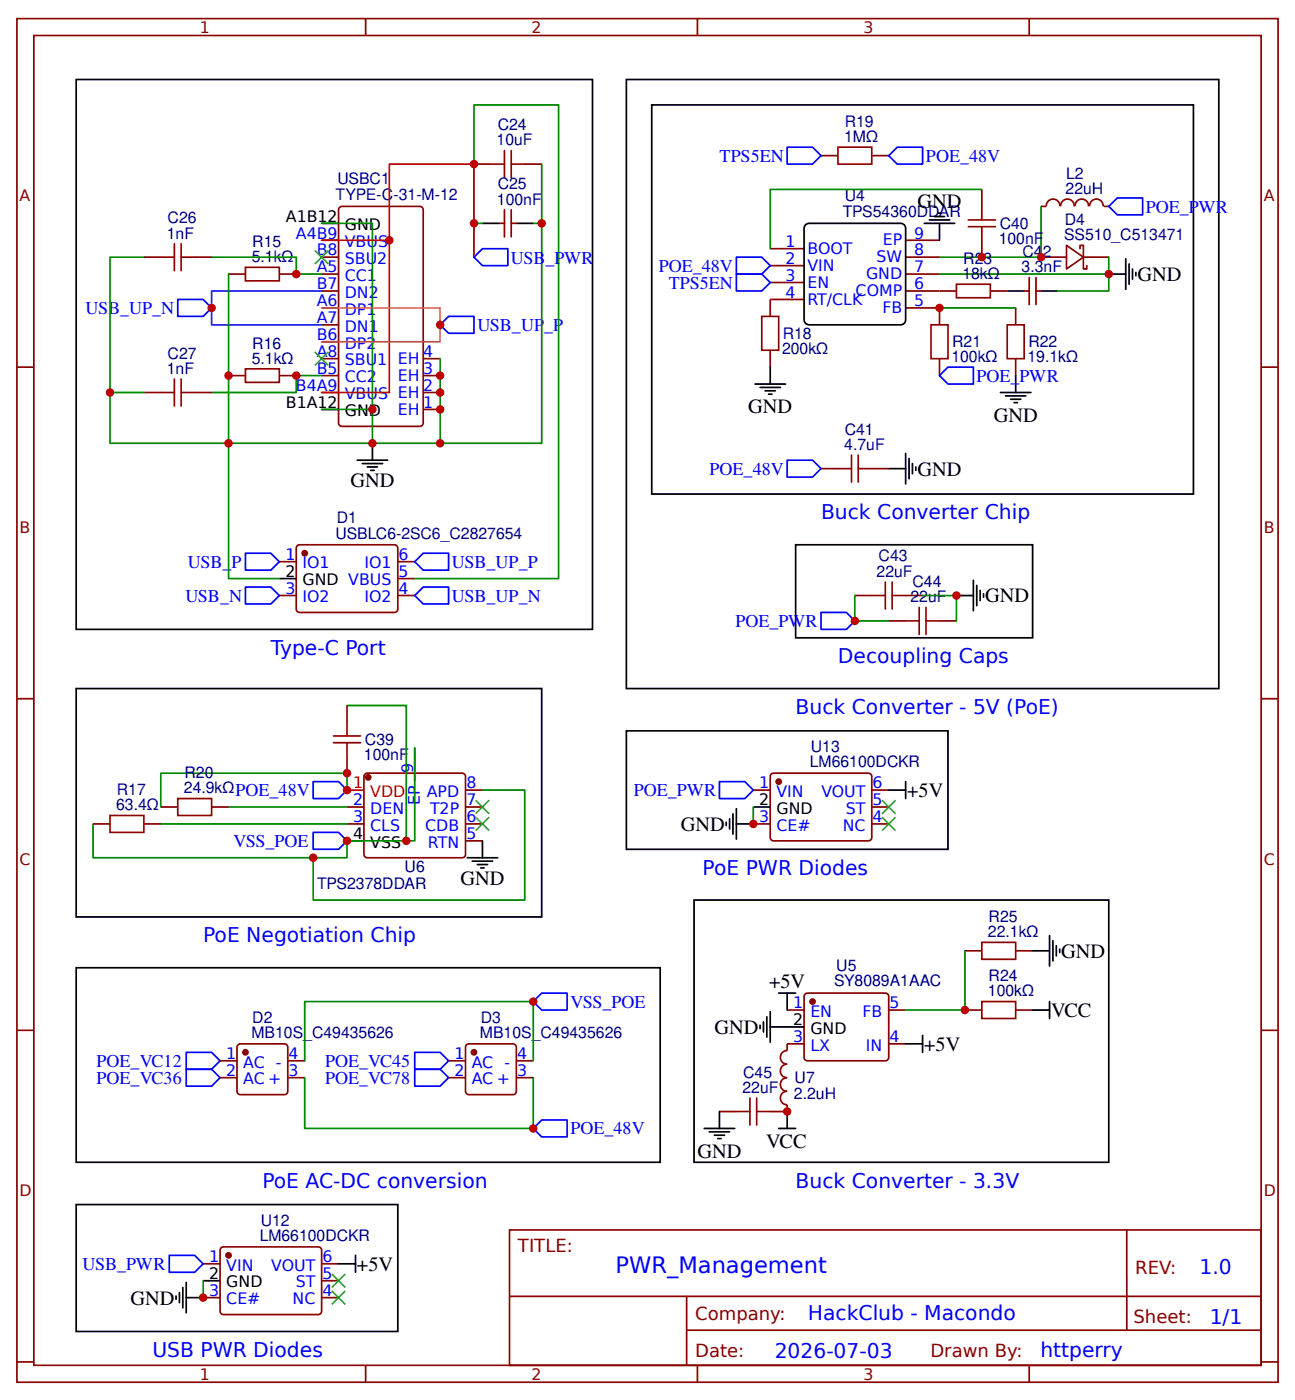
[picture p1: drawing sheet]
<svg xmlns="http://www.w3.org/2000/svg" width="202mm" height="219mm" viewBox="0 0 202 219" stroke-linecap="round" stroke-linejoin="round" font-family="sans-serif">
<g fill="none" stroke="#800" stroke-width=".26">
<path d="M2.6 2.9h197.2v213.3h-197.2zM5.3 5.6h191.8v207.9h-191.8zM57.1 2.9v2.7M109 2.9v2.7M160.9 2.9v2.7M50.3 37.6h2.6M53 32.5l.4-.2h12.2l.5 .2v33.6l-.2 .5-12.5 .1-.4-.3zM74.1 25.7h2.6M78.1 34.9h.7M78.8 32.8v4.2M79.9 32.8v4.2M79.9 34.9h.8"/>
<path d="M82 25.7h2.7M120.4 38.9h5.3M128.3 24.3h2.7M136.3 24.3h2.6M141.6 37.6h5.2M153.5 29.6v2.7M153.5 37.6v2.6M165.7 32.3a1.06 1.06 0 0 0-1.1-1.2 1.06 1.06 0 0 0-1.1 1.2h-.8M165.8 32.3a1.06 1.06 0 0 1 1-1.2 1.06 1.06 0 0 1 1.1 1.2M166.7 38.4l2.6 1.8-2.6 1.9zM168 32.3a1.06 1.06 0 0 1 1.1-1.2 1.06 1.06 0 0 1 1 1.2M168.8 38.9v-.5h.5v3.7h.6v-.6"/>
<path d="M170.3 32.3a1.06 1.06 0 0 1 1.1-1.2 1.06 1.06 0 0 1 1 1.2M172.5 32.3h.8M2.6 57.4h2.7M22.5 40.2h2.6M30.4 40.2h2.7M35.7 42.9h2.7M35.7 58.7h2.7M43.7 42.9h2.6M43.7 58.7h2.6M50.3 40.2h2.6M50.3 42.9h2.6M50.3 45.5h2.6"/>
<path d="M50.3 48.2h2.6M50.3 50.8h2.6M50.3 53.4h2.6M50.3 56.1h2.6M50.3 58.7h2.6M66.1 56.1h2.7M66.1 58.7h2.7M120.4 41.5h5.3M120.4 44.2h5.3M120.4 54.8v2.6M125.7 46.8h-5.3v2.7M141.6 40.2h5.2"/>
<path d="M141.6 42.9h5.2M141.6 45.5h7.9M141.6 48.2h5.2v2.6M146.8 56.1v2.6M154.8 45.5h2.6M158.7 48.2v2.6M158.7 56.1v2.6M160.1 45.5h.8M160.9 43.4v4.2M161.9 45.5h.8M161.9 43.4v4.2M162.7 40.2h4"/>
<path d="M169.3 40.2h4M197.1 57.4h2.7M22.5 61.4h2.6M30.4 61.4h2.7M50.3 61.4h2.6M66.1 61.4h2.7M66.1 64h2.7M128.3 73.3h2.7M136.3 73.3h2.6M43.7 87.8h2.6M43.7 93.1h2.6M46.4 85.5l.4-.3 15.1 .1 .3 .4-.1 9.8-.5 .3-15-.1-.3-.5z"/>
<path d="M62.2 87.8h2.6M62.2 93.1h2.6M62.2 90.5h2.6M133.6 93.1h2.7M138.9 97.1h2.7M141.6 93.1h2.6M146.8 97.1h2.7M2.6 109.3h2.7M54.2 110.3v2.7M54.2 118.3v2.6M64.8 116.9v5.3M197.1 109.3h2.7"/>
<path d="M14.6 128.9h2.6M22.5 128.9h2.6M25.1 126.2h2.7M33.1 126.2h2.6M54.2 126.2h2.7M54.2 128.9h2.7M57 121.2l.4-.3 15.1 .1 .3 .4-.1 12.5-.5 .2h-15.1l-.2-.5zM72.8 126.2h2.6M72.8 128.9h2.6M72.8 131.5h2.6M72.8 123.6h2.6M117.7 128.9h2.7"/>
<path d="M117.7 123.6h2.7M120.5 121.2l.4-.3 15.1 .1 .3 .4-.1 9.8-.5 .3-15.1-.1-.2-.4zM136.3 126.2h2.6M136.3 128.9h2.6M136.3 123.6h2.6M123 158h2.7M125.7 155.6l.5-.3 12.4 .1 .3 .4-.1 9.8-.4 .3-12.5-.1-.2-.4zM138.9 158h2.7M150.8 158h2.7M150.8 148.7h2.7M158.7 158h2.7M158.7 148.7h2.7"/>
<path d="M2.6 161.1h2.7M34.4 165.9h2.6M34.4 168.5h2.6M37.3 163.3l7.1-.1 .5 .3 .1 7.2-.3 .4-7.1 .1-.5-.3-.1-7.1zM45 165.9h2.6M45 168.5h2.6M70.1 165.9h2.7M70.1 168.5h2.7M73 163.3l7.2-.1 .4 .3 .1 7.2-.3 .4-7.1 .1-.5-.3v-7.1zM80.7 165.9h2.6M80.7 168.5h2.6M112.4 173.8h2.7"/>
<path d="M123 172.8v1h-2.6M123 170.7a1.06 1.06 0 0 0-1 1 1.06 1.06 0 0 0 1 1.1M123 168.5a1.06 1.06 0 0 0-1 1.1 1.06 1.06 0 0 0 1 1.1M123 166.4a1.06 1.06 0 0 0-1 1.1 1.06 1.06 0 0 0 1 1M125.7 163.2h-2.7v1.1a1.06 1.06 0 0 0-1 1.1 1.06 1.06 0 0 0 1 1M138.9 163.2h2.7M197.1 161.1h2.7M31.7 197.6h2.7M34.7 195.1h15.3l.3 .4-.1 9.8-.5 .3-15-.1-.3-.4v-9.6zM50.3 197.6h2.6M79.6 192.4h117.5v21.1h-117.5zM176.1 192.4v15.6"/>
<path d="M2.6 213h2.7M31.7 202.9h2.7M50.3 202.9h2.6M50.3 200.3h2.6M57.1 213.5v2.7M79.7 202.7h117.3M107.3 208h89.7M107.3 202.7v10.6M109 213.5v2.7M160.9 213.5v2.7M197.1 213h2.7"/>
</g>
<g fill="none" stroke="#000" stroke-width=".26">
<path d="M11.9 12.4h80.7v86h-80.7zM97.9 12.4h92.6v95.3h-92.6zM101.9 16.4h84.6v60.9h-84.6zM50.3 34.9h2.6M75.4 34.9h2.7M80.7 34.9h2.6M125.9 35.2l.6-.3h14.3a.79 .79 0 0 1 .8 .8v14.3a.79 .79 0 0 1-.8 .8h-14.3a.79 .79 0 0 1-.8-.8v-14.3zM144.5 34.9h4.7M145.3 34.4h3.1M146 33.9h1.6M146.6 33.3h.5M146.8 34.9v2.7"/>
<path d="M120.4 57.4v2.7M157.4 45.5h2.7M158.7 58.7v2.7M162.7 45.5h2.7M173.3 42.9h2.6M175.9 40.5v4.7M176.5 41.3v3.1M177 42.1v1.6M177.5 42.6v.5M50.3 64h2.6M55.8 72h4.8M56.6 72.5h3.2"/>
<path d="M57.4 73h1.6M57.9 73.6h.6M58.2 69.3v2.7M118 60.1h4.8M118.8 60.6h3.2M119.6 61.1h1.6M120.1 61.6h.5M138.9 73.3h2.7M141.6 70.9v4.8M142.1 71.7v3.2M142.6 72.5v1.6M143.1 73v.6"/>
<path d="M156.4 61.4h4.7M157.2 61.9h3.1M158 62.4h1.5M158.5 63h.5M43.7 90.5h2.6M124.4 85.2h37v14.5h-37zM149.5 93.1h2.6M152.1 90.8v4.7M152.7 91.5v3.2M153.2 92.3v1.6M153.7 92.9v.5M11.9 107.7h72.8v35.7h-72.8z"/>
<path d="M97.9 114.3h50.3v18.5h-50.3zM54.2 131.5h2.7M73 134.1h4.8M73.8 134.7h3.2M74.6 135.2h1.6M75.1 135.7h.6M75.4 131.5v2.6M113.5 128.6v.5M114 128.1v1.5M114.6 127.3v3.1M115.1 128.9h2.6M115.1 126.5v4.7"/>
<path d="M117.7 126.2h2.7M138.9 123.6h2.7M141.6 122.2v2.7M11.9 151.3h91.3v30.5h-91.3zM108.5 140.8h64.8v41h-64.8zM119.3 159.8v1.6M119.9 159v3.2M120.4 158.2v4.8M121.7 155.3h2.7M123 155.3v2.7M161.4 148.7h2.6M161.4 158h2.6"/>
<path d="M164 146.3v4.8M164 156.6v2.7M164.6 147.1v3.2M165.1 147.9v1.6M165.6 148.4v.6M110.1 176.5h4.7M110.9 177h3.1M111.7 177.5h1.5M112.2 178.1h.5M112.4 173.8v2.7M118.8 160.3v.6M120.4 160.6h5.3"/>
<path d="M121.7 176.5h2.7M123 173.8v2.7M141.6 163.2h2.6M144.2 161.9v2.7M11.9 188.4h50.3v19.8h-50.3zM52.9 197.6h2.7M55.6 196.3v2.7M27.5 202.7v.5M28 202.1v1.6M28.6 201.3v3.2M29.1 202.9h2.6M29.1 200.6v4.7"/>
<path d="M31.7 200.3h2.7"/>
</g>
<g fill="none" stroke="#080" stroke-width=".26">
<path d="M50.3 34.9h7.9v29.1h-7.9M74.1 25.7v-9.3h13.2v74.1h-22.5M74.1 34.9h1.3M83.3 34.9h1.4M84.7 25.7v43.6h-15.9M153.5 29.6h-33.1v9.3M162.7 32.3v7.9h-15.9M22.5 40.2h-5.3v21.2h5.3M33.1 40.2h13.2v2.7h4M35.7 42.9v26.4h22.5M50.3 58.7h-4v2.7h-13.2M68.8 56.1v13.2h-10.6v-5.3"/>
<path d="M146.8 48.2h11.9M173.3 40.2v2.7h-26.5M173.3 42.9v2.6h-7.9M17.2 61.4v7.9h18.5v21.2h8M133.6 93.1v4h5.3M144.2 93.1h5.3v4M54.2 110.3h9.3v21.2h-9.3v2.6h-39.6v-5.2M64.8 116.9v14.6h-1.3M25.1 128.9h29.1M35.7 126.2h18.5M54.2 123.6v-2.7h-29.1v5.3M75.4 123.6h6.6v17.2h-33.1v-6.7"/>
<path d="M117.7 126.2v2.7M150.8 148.7v9.3h-9.2M47.6 165.9v-9.3h35.7v9.3M47.6 168.5v8h35.7v-8M31.7 200.3v2.6"/>
</g>
<path d="M50.3 37.6h10.6v23.8h-10.6M60.9 37.6v-11.9h13.2v14.5M54.2 123.6h2.7" fill="none" stroke="#f00" stroke-width=".26"/>
<g fill="none" stroke="#a00000" stroke-width=".26">
<path d="M27.3 38.1v4.2M28.3 38.1v4.2M76.7 25.7h2.1M78.8 23.5v4.3M79.9 25.7h2.1M79.9 23.5v4.3M131 23h5.3v2.7h-5.3zM151.3 35.5h4.3M151.3 34.4h4.3M153.5 32.3v2.1M153.5 35.5v2.1M25.1 40.2h2.2"/>
<path d="M27.3 59.3v4.2M28.3 40.2h2.1M28.3 59.3v4.2M38.4 41.8h5.3v2.1h-5.3zM38.4 57.7h5.3v2.1h-5.3zM119.1 49.5h2.6v5.3h-2.6zM145.5 50.8h2.7v5.3h-2.7zM149.5 44.4h5.3v2.2h-5.3zM157.4 50.8h2.7v5.3h-2.7zM25.1 61.4h2.2M28.3 61.4h2.1M131 73.3h2.1"/>
<path d="M133.1 71.2v4.2M134.1 73.3h2.2M134.1 71.2v4.2M136.3 93.1h2.1M138.4 91v4.2M139.4 93.1h2.2M139.4 91v4.2M141.6 97.1h2.1M143.7 95v4.2M144.7 97.1h2.1M144.7 95v4.2M52.1 116.2h4.3"/>
<path d="M52.1 115.1h4.3M54.2 113v2.1M54.2 116.2v2.1M17.2 127.5h5.3v2.7h-5.3zM27.8 124.9h5.3v2.6h-5.3zM153.5 156.6h5.2v2.7h-5.2zM153.5 147.4h5.2v2.6h-5.2zM115.1 173.8h2.1M117.2 171.7v4.2M118.3 173.8h2.1M118.3 171.7v4.2"/>
</g>
<path d="M50.3 48.2h18.5v5.2h-18.5" fill="none" stroke="#f90" stroke-width=".26"/>
<path d="M50.3 45.5h-17.2v5.3h17.2" fill="none" stroke="#03c" stroke-width=".26"/>
<g fill="none" stroke="#00f" stroke-width=".26">
<path d="M123 23h4l1.3 1.3-1.3 1.4h-4zM140.2 23h4v2.7h-4l-1.3-1.4zM174.6 31h4v2.6h-4l-1.3-1.3zM27.8 46.8h3.9l1.4 1.4-1.4 1.3h-3.9zM68.8 50.8l1.3-1.3h4v2.6h-4zM74.1 40.2l1.3-1.3h4v2.6h-4zM115.1 40.2h4l1.3 1.3-1.3 1.4h-4zM115.1 42.9h4l1.3 1.3-1.3 1.3h-4zM148.2 57.4h3.9v2.7h-3.9l-1.4-1.4zM123 72h4l1.3 1.3-1.3 1.3h-4zM38.4 86.5h3.9l1.4 1.3-1.4 1.4h-3.9zM38.4 91.8h3.9l1.4 1.3-1.4 1.4h-3.9z"/>
<path d="M64.8 87.8l1.3-1.3h4v2.7h-4zM64.8 93.1l1.3-1.3h4v2.7h-4zM128.3 95.8h4l1.3 1.3-1.3 1.3h-4zM48.9 122.2h4l1.3 1.4-1.3 1.3h-4zM48.9 130.2h4l1.3 1.3-1.3 1.3h-4zM112.4 122.2h4l1.3 1.4-1.3 1.3h-4zM84.7 155.3h3.9v2.7h-3.9l-1.4-1.4zM29.1 167.2h4l1.3 1.3-1.3 1.4h-4zM29.1 164.6h4l1.3 1.3-1.3 1.3h-4zM64.8 164.6h4l1.3 1.3-1.3 1.3h-4zM64.8 167.2h4l1.3 1.3-1.3 1.4h-4zM83.3 176.5l1.4-1.3h3.9v2.6h-3.9z"/>
<path d="M26.5 196.3h3.9l1.3 1.3-1.3 1.4h-3.9z"/>
</g>
<g fill="#000" stroke="#3c3" stroke-width=".26">
<path d="M49.2 39.2l2.1 2.1zM51.3 39.2l-2.1 2.1z"/>
<path d="M49.2 55l2.1 2.1zM51.3 55l-2.1 2.1z"/>
<path d="M74.3 125.1l2.2 2.2zM76.5 125.1l-2.2 2.2z"/>
<path d="M74.3 127.8l2.2 2.1zM76.5 127.8l-2.2 2.1z"/>
<path d="M137.8 125.1l2.2 2.2zM140 125.1l-2.2 2.2z"/>
<path d="M137.8 127.8l2.2 2.1zM140 127.8l-2.2 2.1z"/>
<path d="M51.9 199.2l2.1 2.1zM51.9 201.3l2.1-2.1z"/>
<path d="M51.9 201.9l2.1 2.1zM54 201.9l-2.1 2.1z"/>
</g>
<g fill="#800" stroke="#800" stroke-width=".26">
<circle cx="47.6" cy="86.5" r=".4"/>
<circle cx="127" cy="156.6" r=".4"/>
<circle cx="57.5" cy="121.6" r=".4"/>
<circle cx="38.4" cy="164.6" r=".4"/>
<circle cx="74.1" cy="164.6" r=".4"/>
<circle cx="35.7" cy="196.3" r=".4"/>
<circle cx="121.7" cy="122.2" r=".4"/>
</g>
<g fill="#c00">
<circle cx="68.8" cy="58.7" r=".66"/>
<circle cx="68.8" cy="61.4" r=".66"/>
<circle cx="58.2" cy="64" r=".66"/>
<circle cx="68.8" cy="64" r=".66"/>
<circle cx="58.2" cy="69.3" r=".66"/>
<circle cx="60.9" cy="37.6" r=".66"/>
<circle cx="68.8" cy="50.8" r=".66"/>
<circle cx="33.1" cy="48.2" r=".66"/>
<circle cx="74.1" cy="25.7" r=".66"/>
<circle cx="74.1" cy="34.9" r=".66"/>
<circle cx="68.8" cy="69.3" r=".66"/>
<circle cx="84.7" cy="34.9" r=".66"/>
<circle cx="35.7" cy="58.7" r=".66"/>
<circle cx="17.2" cy="61.4" r=".66"/>
<circle cx="35.7" cy="69.3" r=".66"/>
<circle cx="46.3" cy="42.9" r=".66"/>
<circle cx="46.3" cy="58.7" r=".66"/>
<circle cx="83.3" cy="156.6" r=".66"/>
<circle cx="83.3" cy="176.5" r=".66"/>
<circle cx="54.2" cy="123.6" r=".66"/>
<circle cx="54.2" cy="131.5" r=".66"/>
<circle cx="63.5" cy="131.5" r=".66"/>
<circle cx="54.2" cy="120.9" r=".66"/>
<circle cx="48.9" cy="134.1" r=".66"/>
<circle cx="173.3" cy="42.9" r=".66"/>
<circle cx="162.7" cy="40.2" r=".66"/>
<circle cx="153.5" cy="40.2" r=".66"/>
<circle cx="146.8" cy="48.2" r=".66"/>
<circle cx="149.5" cy="93.1" r=".66"/>
<circle cx="150.8" cy="158" r=".66"/>
<circle cx="123" cy="173.8" r=".66"/>
<circle cx="133.6" cy="97.1" r=".66"/>
<circle cx="31.8" cy="202.9" r=".66"/>
<circle cx="117.7" cy="128.9" r=".66"/>
</g>
<text font-size="3.5" fill="#00f" x="96.2" y="199.1">PWR_Management</text>
<g font-size="3.2">
<text x="143.4" y="32.5">GND</text>
<text x="177.8" y="43.9">GND</text>
<text x="116.9" y="64.7">GND</text>
<text x="155.3" y="65.9">GND</text>
<text x="54.8" y="76.2">GND</text>
<text x="143.4" y="74.4">GND</text>
<text x="154" y="94.2">GND</text>
<text x="141.8" y="124.6">+5V</text>
<text x="106.4" y="129.9">GND</text>
<text x="72" y="138.4">GND</text>
<text x="165.9" y="149.8">GND</text>
<text x="120.2" y="154.5">+5V</text>
<text x="111.7" y="161.7">GND</text>
<text x="164.3" y="159">VCC</text>
<text x="144.4" y="164.3">+5V</text>
<text x="119.8" y="179.5">VCC</text>
<text x="109" y="181.1">GND</text>
<text x="55.8" y="198.7">+5V</text>
<text x="20.4" y="204">GND</text>
</g>
<g font-size="3.2" fill="#00f">
<text x="128.3" y="81.2">Buck Converter Chip</text>
<text x="42.3" y="102.4">Type-C Port</text>
<text x="131" y="103.7">Decoupling Caps</text>
<text x="124.4" y="111.7">Buck Converter - 5V (PoE)</text>
<text x="109.8" y="136.8">PoE PWR Diodes</text>
<text x="31.7" y="147.4">PoE Negotiation Chip</text>
<text x="41" y="185.7">PoE AC-DC conversion</text>
<text x="124.4" y="185.7">Buck Converter - 3.3V</text>
<text x="187.5" y="199.3">1.0</text>
<text x="126.3" y="206.5">HackClub - Macondo</text>
<text x="189.1" y="207">1/1</text>
<text x="23.8" y="212.2">USB PWR Diodes</text>
<text x="121.1" y="212.3">2026-07-03</text>
<text x="162.6" y="212.3">httperry</text>
</g>
<g font-size="2.8" fill="#00f">
<text x="112.5" y="25.3">TPS5EN</text>
<text x="144.7" y="25.3">POE_48V</text>
<text x="179.1" y="33.2">POE_PWR</text>
<text x="79.9" y="41.2">USB_PWR</text>
<text x="103" y="42.5">POE_48V</text>
<text x="104.5" y="45.1">TPS5EN</text>
<text x="13.4" y="49.1">USB_UP_N</text>
<text x="74.6" y="51.7">USB_UP_P</text>
<text x="152.6" y="59.7">POE_PWR</text>
<text x="110.9" y="74.3">POE_48V</text>
<text x="29.4" y="88.8">USB_P</text>
<text x="70.6" y="88.8">USB_UP_P</text>
<text x="29" y="94.1">USB_N</text>
<text x="70.6" y="94.1">USB_UP_N</text>
<text x="114.9" y="98">POE_PWR</text>
<text x="36.8" y="124.5">POE_48V</text>
<text x="99.1" y="124.5">POE_PWR</text>
<text x="36.5" y="132.5">VSS_POE</text>
<text x="89.2" y="157.6">VSS_POE</text>
<text x="15.1" y="166.9">POE_VC12</text>
<text x="50.8" y="166.9">POE_VC45</text>
<text x="15.1" y="169.6">POE_VC36</text>
<text x="50.8" y="169.6">POE_VC78</text>
<text x="89.2" y="177.4">POE_48V</text>
<text x="12.9" y="198.6">USB_PWR</text>
</g>
<g font-size="2.8" fill="#800">
<text x="81" y="195.8">TITLE:</text>
<text x="177.4" y="199.3">REV:</text>
<text x="108.6" y="206.4">Company:</text>
<text x="177.2" y="206.9">Sheet:</text>
<text x="108.6" y="212.2">Date:</text>
<text x="145.4" y="212.3">Drawn By:</text>
</g>
<g font-size="2.5" fill="#800">
<text x="31.2" y="5.2">1</text>
<text x="83.1" y="5.2">2</text>
<text x="134.9" y="5.2">3</text>
<text x="3" y="31.5">A</text>
<text x="197.5" y="31.5">A</text>
<text x="3" y="83.3">B</text>
<text x="197.5" y="83.3">B</text>
<text x="3" y="135.2">C</text>
<text x="197.5" y="135.2">C</text>
<text x="3" y="187.1">D</text>
<text x="197.5" y="187.1">D</text>
<text x="31.2" y="215.8">1</text>
<text x="83.1" y="215.8">2</text>
<text x="134.9" y="215.8">3</text>
</g>
<g font-size="2.5" fill="#000080">
<text x="77.6" y="22.8">10uF</text>
<text x="77.8" y="20.4">C24</text>
<text x="131.9" y="22.2">1MΩ</text>
<text x="132" y="19.8">R19</text>
<text x="52.7" y="28.8">USBC1</text>
<text x="77.8" y="29.6">C25</text>
<text x="166.6" y="28">L2</text>
<text x="26.2" y="34.9">C26</text>
<text x="52.4" y="31.2">TYPE-C-31-M-12</text>
<text x="77.7" y="32">100nF</text>
<text x="131.7" y="33.9">TPS54360DDAR</text>
<text x="132" y="31.4">U4</text>
<text x="156.3" y="35.8">C40</text>
<text x="166.4" y="35.2">D4</text>
<text x="166.5" y="30.3">22uH</text>
<text x="26.1" y="37.3">1nF</text>
<text x="39.3" y="41">5.1kΩ</text>
<text x="39.4" y="38.6">R15</text>
<text x="150.6" y="41.3">R23</text>
<text x="156.1" y="38.2">100nF</text>
<text x="159.8" y="40.2">C42</text>
<text x="166.3" y="37.6">SS510_C513471</text>
<text x="150.4" y="43.7">18kΩ</text>
<text x="159.7" y="42.6">3.3nF</text>
<text x="122.3" y="53">R18</text>
<text x="26.1" y="58.5">1nF</text>
<text x="26.2" y="56.1">C27</text>
<text x="39.3" y="56.9">5.1kΩ</text>
<text x="39.4" y="54.5">R16</text>
<text x="122.2" y="55.4">200kΩ</text>
<text x="148.7" y="56.7">100kΩ</text>
<text x="148.8" y="54.3">R21</text>
<text x="160.6" y="56.7">19.1kΩ</text>
<text x="160.7" y="54.3">R22</text>
<text x="132" y="70.4">4.7uF</text>
<text x="132" y="68">C41</text>
<text x="52.7" y="81.8">D1</text>
<text x="52.4" y="84.2">USBLC6-2SC6_C2827654</text>
<text x="137.3" y="87.8">C43</text>
<text x="137" y="90.2">22uF</text>
<text x="142.3" y="94.2">22uF</text>
<text x="142.6" y="91.7">C44</text>
<text x="56.9" y="118.9">100nF</text>
<text x="57" y="116.5">C39</text>
<text x="126.7" y="117.6">U13</text>
<text x="18.3" y="124.4">R17</text>
<text x="28.7" y="124.1">24.9kΩ</text>
<text x="28.8" y="121.7">R20</text>
<text x="126.6" y="120">LM66100DCKR</text>
<text x="18.2" y="126.7">63.4Ω</text>
<text x="63.2" y="136.4">U6</text>
<text x="49.6" y="139">TPS2378DDAR</text>
<text x="154.4" y="146.6">22.1kΩ</text>
<text x="154.5" y="144.2">R25</text>
<text x="130.4" y="154.3">SY8089A1AAC</text>
<text x="130.7" y="151.8">U5</text>
<text x="154.4" y="155.8">100kΩ</text>
<text x="154.5" y="153.5">R24</text>
<text x="39.4" y="159.9">D2</text>
<text x="75.1" y="159.9">D3</text>
<text x="39.3" y="162.3">MB10S_C49435626</text>
<text x="75" y="162.3">MB10S_C49435626</text>
<text x="116.1" y="170.9">22uF</text>
<text x="116.2" y="168.5">C45</text>
<text x="124.1" y="171.8">2.2uH</text>
<text x="124.2" y="169.4">U7</text>
<text x="40.8" y="191.7">U12</text>
<text x="40.6" y="194.1">LM66100DCKR</text>
</g>
<g font-size="2.5">
<text x="44.7" y="34.7">A1B12</text>
<text x="53.9" y="36">GND</text>
<text x="44.7" y="63.8">B1A12</text>
<text x="53.9" y="65.1">GND</text>
<text x="44.6" y="90.2">2</text>
<text x="47.3" y="91.5">GND VBUS</text>
<text x="118.7" y="125.9">2</text>
<text x="55.2" y="131.2">4</text>
<text x="121.4" y="127.3">GND</text>
<text x="57.9" y="132.6">VSS</text>
<text x="124" y="160.3">2</text>
<text x="126.7" y="161.7">GND</text>
<text x="32.7" y="200">2</text>
<text x="35.4" y="201.3">GND</text>
</g>
<g font-size="2.5" fill="#00f">
<text x="46.3" y="37.3">A4B9</text>
<text x="49.5" y="40">B8</text>
<text x="53.9" y="38.6">VBUS</text>
<text x="53.9" y="41.3">SBU2</text>
<text x="122.8" y="38.6">1</text>
<text x="122.8" y="41.3">2</text>
<text x="126.2" y="39.7">BOOT</text>
<text x="137" y="41">SW</text>
<text x="138" y="38.4">EP</text>
<text x="142.9" y="40">8</text>
<text x="142.9" y="37.3">9</text>
<text x="49.5" y="45.2">B7</text>
<text x="49.5" y="42.6">A5</text>
<text x="49.5" y="47.9">A6</text>
<text x="53.9" y="43.9">CC1</text>
<text x="53.9" y="46.6">DN2</text>
<text x="122.8" y="43.9">3</text>
<text x="122.8" y="46.6">4</text>
<text x="126.2" y="42.3">VIN</text>
<text x="126.2" y="45">EN</text>
<text x="126.2" y="47.6">RT/CLK</text>
<text x="133.7" y="46.3">COMP</text>
<text x="135.4" y="43.7">GND</text>
<text x="142.9" y="47.9">5</text>
<text x="142.9" y="45.2">6</text>
<text x="142.9" y="42.6">7</text>
<text x="49.5" y="53.2">B6</text>
<text x="49.5" y="50.5">A7</text>
<text x="53.9" y="49.2">DP1</text>
<text x="53.9" y="51.9">DN1</text>
<text x="137.9" y="48.9">FB</text>
<text x="49.5" y="58.5">B5</text>
<text x="49.5" y="55.8">A8</text>
<text x="53.9" y="54.5">DP2</text>
<text x="53.9" y="57.2">SBU1</text>
<text x="53.9" y="59.8">CC2</text>
<text x="62.2" y="56.9">EH</text>
<text x="62.2" y="59.5">EH</text>
<text x="66.1" y="55.8">4</text>
<text x="66.1" y="58.5">3</text>
<text x="46.3" y="61.1">B4A9</text>
<text x="53.9" y="62.4">VBUS EH</text>
<text x="62.2" y="64.8">EH</text>
<text x="66.1" y="61.1">2</text>
<text x="66.1" y="63.8">1</text>
<text x="44.6" y="87.6">1</text>
<text x="47.3" y="88.9">IO1</text>
<text x="57" y="88.9">IO1</text>
<text x="62.3" y="87.6">6</text>
<text x="44.6" y="92.9">3</text>
<text x="47.3" y="94.2">IO2</text>
<text x="57" y="94.2">IO2</text>
<text x="62.3" y="92.9">4</text>
<text x="62.3" y="90.2">5</text>
<text x="55.2" y="125.9">2</text>
<text x="64.6" y="120.9" transform="rotate(-90 64.6 120.9)">9</text>
<text x="65.6" y="125.8" transform="rotate(-90 65.6 125.8)">EP</text>
<text x="66.7" y="124.6">APD</text>
<text x="72.9" y="125.9">7</text>
<text x="72.9" y="123.3">8</text>
<text x="118.7" y="123.3">1</text>
<text x="121.4" y="124.6">VIN</text>
<text x="128.4" y="124.6">VOUT</text>
<text x="136.4" y="123.3">6</text>
<text x="136.4" y="125.9">5</text>
<text x="55.2" y="128.6">3</text>
<text x="57.9" y="127.3">DEN</text>
<text x="57.9" y="129.9">CLS</text>
<text x="66.5" y="129.9">CDB</text>
<text x="67.2" y="127.3">T2P</text>
<text x="72.9" y="131.2">5</text>
<text x="72.9" y="128.6">6</text>
<text x="118.7" y="128.6">3</text>
<text x="121.4" y="129.9">CE#</text>
<text x="131.7" y="129.9">NC</text>
<text x="132.2" y="127.3">ST</text>
<text x="136.4" y="128.6">4</text>
<text x="66.9" y="132.6">RTN</text>
<text x="124" y="157.7">1</text>
<text x="126.7" y="159">EN</text>
<text x="134.8" y="159">FB</text>
<text x="139" y="157.7">5</text>
<text x="35.3" y="165.6">1</text>
<text x="38" y="167">AC -</text>
<text x="45.1" y="165.6">4</text>
<text x="71.1" y="165.6">1</text>
<text x="73.7" y="167">AC -</text>
<text x="80.8" y="165.6">4</text>
<text x="124" y="163">3</text>
<text x="126.7" y="164.3">LX</text>
<text x="135.4" y="164.3">IN</text>
<text x="139" y="163">4</text>
<text x="35.3" y="168.3">2</text>
<text x="38" y="169.6">AC +</text>
<text x="45.1" y="168.3">3</text>
<text x="71.1" y="168.3">2</text>
<text x="73.7" y="169.6">AC +</text>
<text x="80.8" y="168.3">3</text>
<text x="32.7" y="197.4">1</text>
<text x="50.4" y="197.4">6</text>
<text x="32.7" y="202.7">3</text>
<text x="35.4" y="198.7">VIN</text>
<text x="35.4" y="204">CE#</text>
<text x="42.4" y="198.7">VOUT</text>
<text x="45.7" y="204">NC</text>
<text x="46.2" y="201.3">ST</text>
<text x="50.4" y="202.7">4</text>
<text x="50.4" y="200">5</text>
</g>
<g font-size="2.5" fill="#f00">
<text x="55.2" y="123.3">1</text>
<text x="57.9" y="124.6">VDD</text>
</g>
</svg>
